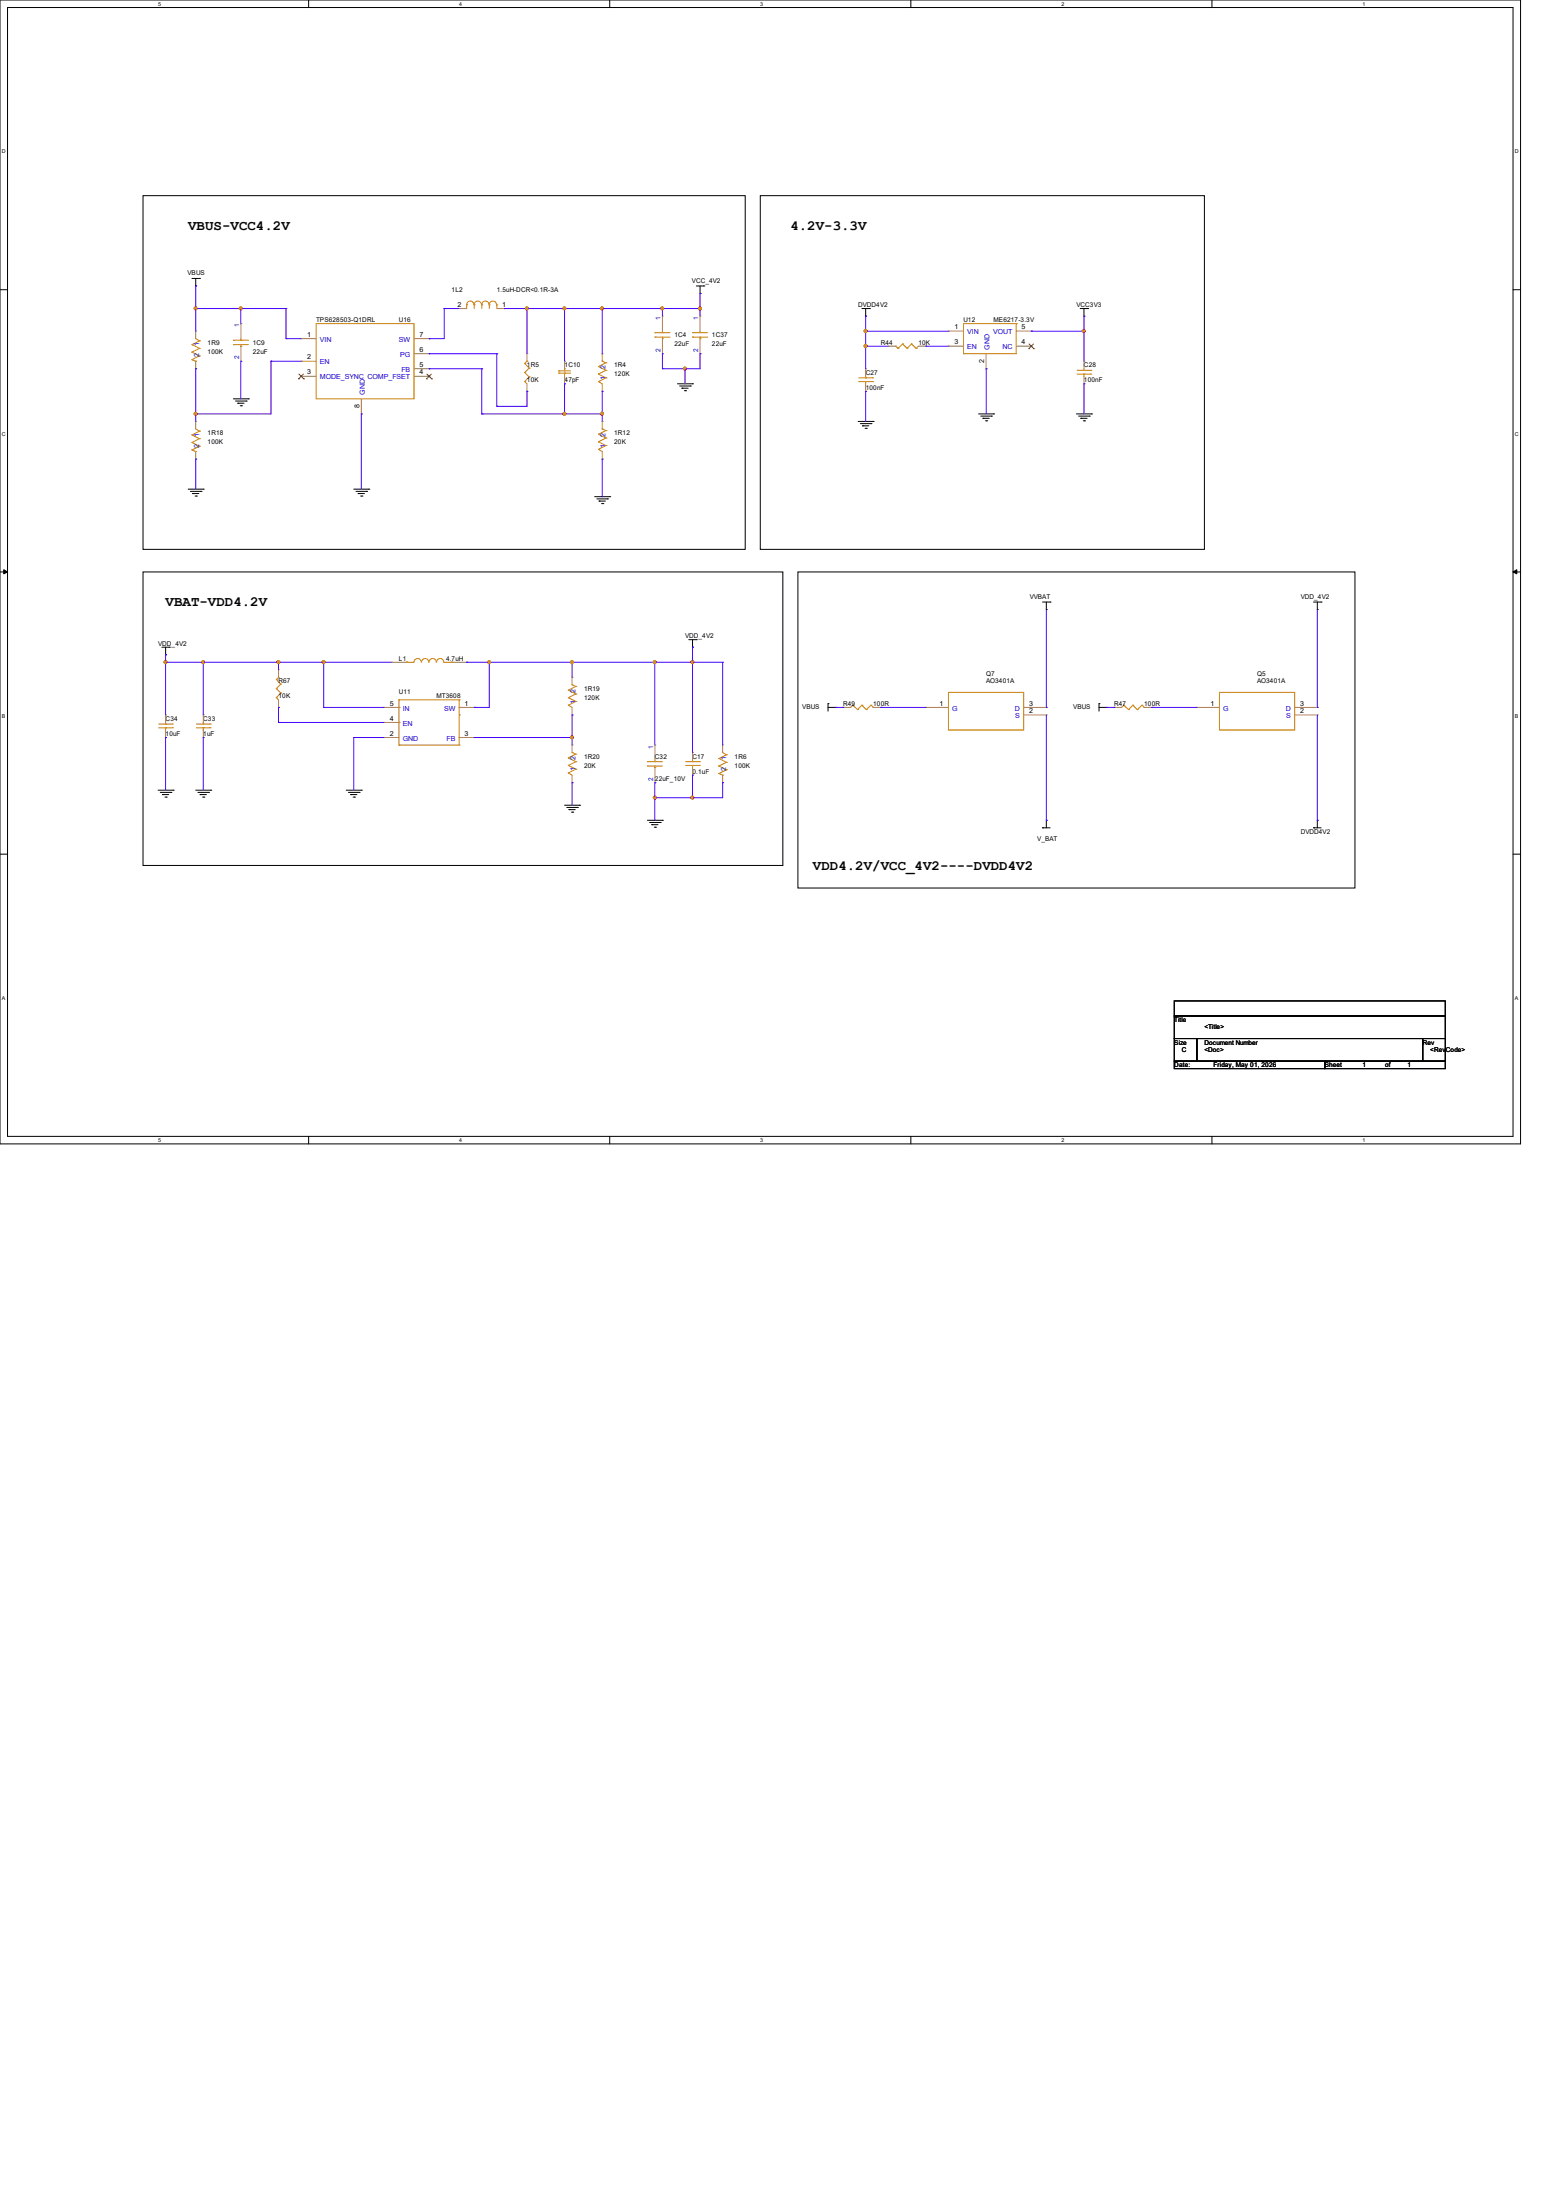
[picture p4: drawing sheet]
<svg xmlns="http://www.w3.org/2000/svg" width="210mm" height="297mm" viewBox="0 0 210 297" stroke-linecap="round" stroke-linejoin="round" font-family="sans-serif">
<path d="M0 0h205.2v154.4h-205.2zM1 1h203.2v152.4h-203.2z" fill="none" stroke="#000" stroke-width=".13"/>
<g fill="#fff">
<path d="M21.3 .1h.4v.8h-.4z"/>
<path d="M21.3 153.5h.4v.8h-.4z"/>
</g>
<path d="M41.7 0v1M41.7 153.4v1" fill="none" stroke="#000" stroke-width=".13"/>
<g fill="#fff">
<path d="M62 .1h.4v.8h-.4z"/>
<path d="M62 153.5h.4v.8h-.4z"/>
</g>
<path d="M82.3 0v1M82.3 153.4v1" fill="none" stroke="#000" stroke-width=".13"/>
<g fill="#fff">
<path d="M102.6 .1h.4v.8h-.4z"/>
<path d="M102.6 153.5h.4v.8h-.4z"/>
</g>
<path d="M122.9 0v1M122.9 153.4v1" fill="none" stroke="#000" stroke-width=".13"/>
<g fill="#fff">
<path d="M143.3 .1h.3v.8h-.3z"/>
<path d="M143.3 153.5h.3v.8h-.3z"/>
</g>
<path d="M163.6 0v1M163.6 153.4v1" fill="none" stroke="#000" stroke-width=".13"/>
<g fill="#fff">
<path d="M183.9 .1h.4v.8h-.4z"/>
<path d="M183.9 153.5h.4v.8h-.4z"/>
<path d="M.3 20.1h.5v.8h-.5z"/>
<path d="M204.5 20.1h.5v.8h-.5z"/>
<path d="M.3 58.2h.5v.8h-.5z"/>
<path d="M204.5 58.2h.5v.8h-.5z"/>
</g>
<path d="M0 39.1h1M204.2 39.1h1" fill="none" stroke="#000" stroke-width=".13"/>
<g fill="#fff">
<path d="M.3 96.3h.4v.8h-.4z"/>
<path d="M204.5 96.3h.4v.8h-.4z"/>
</g>
<path d="M0 77.2h1M204.2 77.2h1" fill="none" stroke="#000" stroke-width=".13"/>
<path d="M.5 76.9l.5 .3-.5 .3zM204.2 77.2l.5-.3v.6z" fill="#000" stroke="#000" stroke-width=".13"/>
<g fill="#fff">
<path d="M.3 134.4h.4v.8h-.4z"/>
<path d="M204.5 134.4h.4v.8h-.4z"/>
</g>
<g fill="none" stroke="#000" stroke-width=".13">
<path d="M19.3 26.4h81.3v47.8h-81.3zM25.9 37.6h1M26.4 38.6h.1M26.4 37.6v1M26.9 37.6h.1M94 38.6h1M94.5 39.6h.1M94.5 38.6v1M95 38.6h.1M102.6 26.4h60v47.8h-60zM31.5 53.8h2M31.8 54.1h1.4"/>
<path d="M32.1 54.4h.1M32.1 54.4h.8M32.4 54.8h.2M32.6 54.8h.1M33.2 54.1h.1M33.5 53.8h.1M91.4 51.8h2.1M91.7 52.1h1.5M92 52.4h.1M92 52.4h.9M92.4 52.7h.1M92.5 52.7h.1"/>
<path d="M93.2 52.1h.1M93.5 51.8h.1M115.8 56.9h2.1M116.1 57.2h1.5M116.3 41.7h1M116.4 57.5h.1M116.4 57.5h.9M116.8 57.8h.1M116.8 42.7h.1M116.8 41.7v1M116.9 57.8h.1M117.3 41.7h.1"/>
<path d="M117.6 57.2h.1M117.9 56.9h.1M132.1 55.9h2M132.4 56.2h1.4M132.7 56.5h.1M132.7 56.5h.8M133 56.8h.2M133.2 56.8h.1M133.8 56.2h.1M134.1 55.9h.1M145.3 55.9h2M145.6 56.2h1.4"/>
<path d="M145.8 41.7h1M145.9 56.5h.1M145.9 56.5h.8M146.2 56.8h.2M146.3 42.7h.1M146.3 41.7v1M146.4 56.8h.1M146.8 41.7h.1M147 56.2h.1M147.3 55.9h.1M19.3 77.2h86.4v39.6h-86.4zM25.4 66h2"/>
<path d="M25.7 66.3h1.4M26 66.6h.1M26 66.6h.8M26.3 67h.2M26.5 67h.1M27.1 66.3h.1M27.4 66h.1M47.8 66h2M48 66.3h1.5M48.3 66.6h.1M48.3 66.6h.9M48.7 67h.2"/>
<path d="M48.9 67h.1M49.5 66.3h.1M49.8 66h.1M80.3 67.1h2M80.6 67.4h1.4M80.9 67.6h.1M80.9 67.6h.8M81.2 68h.2M81.4 68h.1M82 67.4h.1M82.3 67.1h.1M107.7 77.2h75.2v42.7h-75.2z"/>
<path d="M21.8 87.4h1.1M22.4 88.4h.1M22.4 87.4v1M22.9 87.4h.1M93 86.4h1M93.5 87.4h.1M93.5 86.4v1M94 86.4h.1M111.8 95h.1M111.8 95.5h1M111.8 95v1M112.8 95.5h.1"/>
<path d="M140.7 81.3h1M141.2 82.3h.1M141.2 81.3v1M141.7 81.3h.1M148.3 95h.1M148.3 95.5h1.1M148.3 95v1M149.4 95.5h.1M177.3 81.3h1M177.8 82.3h.1M177.8 81.3v1M178.3 81.3h.1"/>
<path d="M0 115.3h1M21.3 106.7h2.1M21.6 107h1.5M21.9 107.3h.1M21.9 107.3h.9M22.3 107.6h.1M22.4 107.6h.1M23.1 107h.1M23.4 106.7h.1M26.4 106.7h2M26.7 107h1.5M27 107.3h.1"/>
<path d="M27 107.3h.9M27.3 107.6h.2M27.5 107.6h.1M28.2 107h.1M28.4 106.7h.1M46.7 106.7h2.1M47 107h1.5M47.3 107.3h.1M47.3 107.3h.9M47.7 107.6h.1M47.8 107.6h.1M48.5 107h.1"/>
<path d="M48.8 106.7h.1M76.2 108.7h2M76.5 109h1.4M76.8 109.3h.1M76.8 109.3h.8M77.1 109.6h.2M77.3 109.6h.1M77.9 109h.1M78.2 108.7h.1M87.4 110.7h2M87.7 111h1.4M88 111.3h.1"/>
<path d="M88 111.3h.8M88.3 111.7h.2M88.5 111.7h.1M89.1 111h.1M89.4 110.7h.1M140.7 111.8h.1M140.7 111.8h1M141.2 110.7h.1M141.2 110.7v1.1M177.3 111.8h.1M177.3 111.8h1M177.8 110.7h.1"/>
<path d="M177.8 110.7v1.1M204.2 115.3h1M158.5 135.1h36.6v2.1h-36.6zM158.5 137.2h36.6v3h-36.6zM158.5 140.2h3v3.1h-3zM158.5 143.3h20.3v1h-20.3zM161.5 140.2h30.5v3.1h-30.5zM178.8 143.3h16.3v1h-16.3zM192 140.2h3.1v3.1h-3.1z"/>
</g>
<g fill="none" stroke="#cc8006" stroke-width=".13">
<path d="M25.9 46.5h.1M25.9 47.5h.1M25.9 48.6h.1M25.9 58.7h.1M25.9 59.7h.1M25.9 46.5l1 .5M25.9 47.5l1 .5M25.9 48.6l.5 .2M25.9 58.7l1 .5M25.9 59.7l1 .5M26.4 48.8h.1M26.4 45.7l.5 .3"/>
<path d="M26.4 57.9l.5 .3M26.9 47h.1M26.9 48h.1M26.9 46h.1M26.9 59.2h.1M26.9 58.2h.1M26.9 46l-1 .5M26.9 47l-1 .5M26.9 48l-1 .6M26.9 58.2l-1 .5M26.9 59.2l-1 .5M31.5 45.9h.1"/>
<path d="M31.5 46.5h.1M31.5 45.9h2M31.5 46.5h2M32.5 45.9h.1M32.5 46.7h.1M32.5 45.7v.2M32.5 46.5v.2M42.7 43.7h13.2v10.1h-13.2zM63 41.1h.1M63 41.1v.6M64 41.1a.49 .49 0 0 0-.5-.5 .49 .49 0 0 0-.5 .5M64 41.1h.1"/>
<path d="M64 41.1v.6M65 41.1a.49 .49 0 0 0-.5-.5 .49 .49 0 0 0-.5 .5M65 41.1h.1M65 41.1v.6M66 41.1a.49 .49 0 0 0-.5-.5 .49 .49 0 0 0-.5 .5M66 41.1h.1M66 41.1v.6M67 41.1a.49 .49 0 0 0-.5-.5 .49 .49 0 0 0-.5 .5M67.1 41.1h.1M67.1 41.1v.6M70.8 51.5h.1M70.8 50.3h.1"/>
<path d="M70.8 49.1h.1M70.8 51.5l.3 .3M70.8 50.3l.6 .6M70.8 49.1l.6 .6M71.1 48.8h.1M71.1 48.8l-.3 .3M71.4 50.9h.1M71.4 49.7h.1M71.4 50.9l-.6 .6M71.4 49.7l-.6 .6M75.4 50.4h.1M75.4 50.1h.1"/>
<path d="M75.4 50.4h1.6M75.4 50.1h1.6M76.2 49.8h.1M76.2 50.4h.1M76.2 49.8v.3M76.2 50.4v.4M80.8 50.5h.1M80.8 49.5h.1M80.8 51.5h.1M80.8 59.6h.1M80.8 58.6h.1M80.8 50.5l1 .5"/>
<path d="M80.8 49.5l1 .5M80.8 51.5l.5 .3M80.8 59.6l1 .6M80.8 58.6l1 .5M81.3 48.8h.1M81.3 57.9h.1M81.3 48.8l.5 .2M81.3 57.9l.5 .2M81.8 51h.1M81.8 50h.1M81.8 49h.1M81.8 59.1h.1"/>
<path d="M81.8 58.1h.1M81.8 51l-1 .5M81.8 50l-1 .5M81.8 49l-1 .5M81.8 59.1l-1 .5M81.8 58.1l-1 .5M88.4 44.9h.1M88.4 45.5h.1M88.4 44.9h2M88.4 45.5h2M89.4 44.9h.1M89.4 45.7h.1"/>
<path d="M89.4 44.7v.2M89.4 45.5v.2M93.5 44.9h.1M93.5 45.5h.1M93.5 44.9h2M93.5 45.5h2M94.5 44.9h.1M94.5 45.7h.1M94.5 44.7v.2M94.5 45.5v.2M115.9 51.5h1.9M115.9 51h1.9"/>
<path d="M116.8 51h.1M116.8 51.5h.1M116.8 50.8v.2M116.8 51.5v.3M117.8 51.5h.1M117.8 51h.1M120.9 46.7h.1M120.9 46.7l.3 .3M121.2 47h.1M121.8 46.4h.1M121.8 46.4l.6 .6M121.8 46.4l-.6 .6"/>
<path d="M122.4 47h.1M123 46.4h.1M123 46.4l.7 .6M123 46.4l-.6 .6M123.7 47h.1M124 46.7l-.3 .3M130 47.8h.1M137.2 43.7h.1M137.2 43.7h-7.2v4.1M137.2 43.7v4.1h-7.2M145.4 50.5h1.8M145.4 50h1.8"/>
<path d="M146.3 50h.1M146.3 50.5h.1M146.3 49.8v.2M146.3 50.5v.3M147.2 50.5h.1M147.2 50h.1M25.9 60.7h.1M25.9 60.7l.5 .3M26.4 61h.1M26.9 60.2h.1M26.9 60.2l-1 .5M80.8 60.7h.1"/>
<path d="M80.8 60.7l.5 .3M81.8 60.2h.1M81.8 60.2l-1 .5M21.4 98.3h1.9M21.4 97.7h1.9M22.4 97.7h.1M22.4 98.3h.1M22.4 97.5v.2M22.4 98.3v.3M23.3 98.3h.1M23.3 97.7h.1M26.5 98.3h1.9"/>
<path d="M26.5 97.7h1.9M27.4 97.7h.1M27.4 98.3h.1M27.4 97.5v.2M27.4 98.3v.3M28.4 98.3h.1M28.4 97.7h.1M37.3 94.2h.1M37.3 93h.1M37.3 91.7h.1M37.3 94.2l.3 .3M37.3 93l.6 .6"/>
<path d="M37.3 91.7l.6 .7M37.6 91.4h.1M37.6 91.4l-.3 .3M37.9 93.6h.1M37.9 92.4h.1M37.9 93.6l-.6 .6M37.9 92.4l-.6 .6M53.8 94.5h.1M53.8 97.5h.1M53.8 95.5h.1M53.8 94.5v6.1M53.8 94.5h8.2"/>
<path d="M54.9 89.4h.1M56.9 89.4a.49 .49 0 0 0-.5-.5 .49 .49 0 0 0-.5 .5h-1M57.9 89.4a.49 .49 0 0 0-.5-.5 .49 .49 0 0 0-.5 .5M58.9 89.4a.49 .49 0 0 0-.5-.5 .49 .49 0 0 0-.5 .5M59.9 89.4a.49 .49 0 0 0-.5-.5 .49 .49 0 0 0-.5 .5M59.9 89.4h1.1M61 89.4h.1M62 94.5h.1M62 95.5h.1M62 99.6h.1M62 96.5h.1M62 94.5v6.1"/>
<path d="M76.7 94.2h.1M76.7 93.2h.1M76.7 95.2h.1M76.7 94.2l1 .5M76.7 93.2l1 .5M76.7 95.2l.5 .3M77.2 92.5h.1M77.2 92.5l.5 .2M77.7 94.7h.1M77.7 93.7h.1M77.7 92.7h.1M77.7 94.7l-1 .5"/>
<path d="M77.7 93.7l-1 .5M77.7 92.7l-1 .5M115.1 95.2h.1M115.1 95.2l-.3 .3M115.1 95.2l.6 .6M115.7 95.8h.1M116.3 95.2h.1M116.3 95.2l-.6 .6M116.3 95.2l.6 .6M116.9 95.8h.1M117.6 95.2h.1M117.6 95.2l-.7 .6"/>
<path d="M117.6 95.2l.3 .3M117.9 95.5h.1M128 93.5h10.2v5.1h-10.2zM151.7 95.2h.1M151.7 95.2l-.3 .3M151.7 95.2l.6 .6M152.3 95.8h.1M152.9 95.2h.1M152.9 95.2l-.6 .6M152.9 95.2l.6 .6M153.5 95.8h.1M154.1 95.2h.1"/>
<path d="M154.1 95.2l-.6 .6M154.1 95.2l.3 .3M154.4 95.5h.1M164.6 93.5h10.2v5.1h-10.2zM53.8 100.6h.1M53.8 100.6h8.2M62 100.6h.1M76.7 103.3h.1M76.7 102.3h.1M76.7 104.4h.1M76.7 103.3l1 .5M76.7 102.3l1 .5"/>
<path d="M76.7 104.4l.5 .2M77.2 101.6h.1M77.2 101.6l.5 .2M77.7 103.8h.1M77.7 102.8h.1M77.7 101.8h.1M77.7 103.8l-1 .6M77.7 102.8l-1 .5M77.7 101.8l-1 .5M87.4 102.8h.1M87.4 103.4h.1M87.4 102.8h2"/>
<path d="M87.4 103.4h2M88.4 102.8h.1M88.4 103.6h.1M88.4 102.6v.2M88.4 103.4v.2M92.5 102.8h1.9M92.5 103.3h1.9M93.5 102.8h.1M93.5 103.3h.1M93.5 102.6v.2M93.5 103.3v.3M94.4 103.3h.1"/>
<path d="M94.4 102.8h.1M97 102.4h.1M97 103.4h.1M97 104.4h.1M97 102.4l1 .5M97 103.4l1 .5M97 104.4l.5 .2M97.5 104.6h.1M97.5 101.6l.5 .3M98 102.9h.1M98 103.9h.1M98 101.9h.1"/>
<path d="M98 101.9l-1 .5M98 102.9l-1 .5M98 103.9l-1 .5"/>
</g>
<g fill="none" stroke="#a84" stroke-width=".13">
<path d="M26.4 44.7h.1M26.4 49.8h.1M26.4 56.9h.1M26.4 44.7v1M26.4 48.8v1M26.4 56.9v1M32.5 43.7h.1M32.5 48.8h.1M32.5 43.7v2M32.5 46.7v2.1M40.6 45.7h.1M40.6 48.8h.1"/>
<path d="M40.6 50.8h.1M40.6 45.7h2.1M40.6 48.8h2.1M40.6 50.8h2.1M48.8 55.9h.1M48.8 53.8v2.1M55.9 45.7h2M55.9 50.8h2M55.9 49.8h2M55.9 47.8h2M57.9 50.8h.1M57.9 49.8h.1"/>
<path d="M57.9 47.8h.1M57.9 45.7h.1M62 41.7h.1M62 41.7h1M67.1 41.7h1M68.1 41.7h.1M71.1 52.8h.1M71.1 47.8h.1M71.1 47.8v1M71.1 51.8v1M76.2 51.8h.1M76.2 48.8h.1"/>
<path d="M76.2 48.8v1M76.2 50.8v1M81.3 52.8h.1M81.3 47.8h.1M81.3 56.9h.1M81.3 47.8v1M81.3 51.8v1M81.3 56.9v1M89.4 42.7h.1M89.4 47.8h.1M89.4 42.7v2M89.4 45.7v2.1"/>
<path d="M94.5 42.7h.1M94.5 47.8h.1M94.5 42.7v2M94.5 45.7v2.1M116.8 49.8h.1M116.8 52.8h.1M116.8 49.8v1M116.8 51.8v1M119.9 46.7h.1M119.9 46.7h1M124 46.7h1M125 46.7h.1"/>
<path d="M128 44.7h.1M128 46.7h.1M128 46.7h2M128 44.7h2M133.1 49.8h.1M133.1 47.8v2M137.2 46.7h2M137.2 44.7h2M139.2 46.7h.1M139.2 44.7h.1M146.3 48.8h.1M146.3 51.8h.1"/>
<path d="M146.3 48.8v1M146.3 50.8v1M26.4 62h.1M26.4 61v1M81.3 62h.1M81.3 61v1M22.4 96.5h.1M22.4 99.6h.1M22.4 96.5v1M22.4 98.6v1M27.4 96.5h.1M27.4 99.6h.1"/>
<path d="M27.4 96.5v1M27.4 98.6v1M37.6 95.5h.1M37.6 90.4h.1M37.6 90.4v1M37.6 94.5v1M51.8 99.6h.1M51.8 97.5h.1M51.8 95.5h.1M51.8 95.5h2M51.8 99.6h2M51.8 97.5h2"/>
<path d="M52.8 89.4h.1M52.8 89.4h2.1M61 89.4h2M62 95.5h2M62 99.6h2M63 89.4h.1M64 95.5h.1M64 99.6h.1M77.2 96.5h.1M77.2 91.4h.1M77.2 91.4v1.1M77.2 95.5v1"/>
<path d="M113.8 95.5h.1M113.8 95.5h1M117.9 95.5h1M118.9 95.5h.1M125 95.5h.1M125 95.5h3M138.2 95.5h3M138.2 96.5h3M141.2 96.5h.1M141.2 95.5h.1M150.4 95.5h.1M150.4 95.5h1"/>
<path d="M154.4 95.5h1M155.4 95.5h.1M161.5 95.5h.1M161.5 95.5h3.1M174.8 95.5h3M174.8 96.5h3M177.8 96.5h.1M177.8 95.5h.1M77.2 105.7h.1M77.2 100.6h.1M77.2 100.6v1M77.2 104.6v1.1"/>
<path d="M88.4 100.6h.1M88.4 105.7h.1M88.4 100.6v2M88.4 103.6v2.1M93.5 101.6h.1M93.5 104.6h.1M93.5 101.6v1M93.5 103.6v1M97.5 100.6h.1M97.5 105.7h.1M97.5 100.6v1M97.5 104.6v1.1"/>
</g>
<path d="M40.3 51.1h.1M40.3 50.5l.7 .6M40.9 50.5l-.6 .6M41 51.1h.1M57.6 51.1h.1M57.6 50.5l.7 .6M58.2 50.5l-.6 .6M58.3 51.1h.1M138.9 47.1h.1M138.9 46.4l.6 .7M139.5 46.4l-.6 .7M139.5 47.1h.1" fill="none" stroke="#804000" stroke-width=".13"/>
<g fill="none" stroke="#4200ff" stroke-width=".13">
<path d="M26.4 38.6h.1M26.4 38.6v6.1M94.5 39.6h.1M94.5 39.6v3.1M26.4 41.7h.1M26.4 49.8h.1M26.4 55.9h.1M26.4 41.7h12.2M26.4 49.8v7.1M32.5 41.7h.1M32.5 48.8h.1M32.5 41.7v2"/>
<path d="M32.5 48.8v5M36.6 48.8h.1M36.6 48.8h4M36.6 48.8v7.1h-10.2M38.6 45.7h.1M38.6 41.7h.1M38.6 45.7h2M38.6 41.7v4M48.8 55.9h.1M48.8 55.9v10.1M57.9 45.7h.1M57.9 49.8h.1"/>
<path d="M57.9 47.8h.1M57.9 49.8h7.1M57.9 47.8h9.2M59.9 41.7h.1M59.9 41.7v4h-2M59.9 41.7h2.1M65 49.8h.1M65 55.9h.1M65 55.9h16.3M65 49.8v6.1M67.1 54.9h.1M67.1 47.8h.1"/>
<path d="M67.1 47.8v7.1M68.1 41.7h.1M68.1 41.7h26.4M71.1 41.7h.1M71.1 52.8h.1M71.1 41.7v6.1M71.1 52.8v2.1h-4M76.2 41.7h.1M76.2 51.8h.1M76.2 55.9h.1M76.2 41.7v7.1M76.2 51.8v4.1"/>
<path d="M81.3 41.7h.1M81.3 52.8h.1M81.3 55.9h.1M81.3 41.7v6.1M81.3 52.8v4.1M89.4 41.7h.1M89.4 47.8h.1M89.4 49.8h.1M89.4 41.7v1M89.4 47.8v2M92.5 49.8h.1M92.5 49.8v2"/>
<path d="M94.5 41.7h.1M94.5 47.8h.1M94.5 47.8v2h-5.1M116.8 44.7h.1M116.8 46.7h.1M116.8 42.7h.1M116.8 52.8h.1M116.8 44.7h11.2M116.8 46.7h3.1M116.8 42.7v7.1M116.8 52.8v4.1M125 46.7h.1"/>
<path d="M125 46.7h3M133.1 49.8h.1M133.1 49.8v6.1M139.2 44.7h.1M139.2 44.7h7.1M146.3 51.8h.1M146.3 42.7h.1M146.3 44.7h.1M146.3 42.7v6.1M146.3 51.8v4.1M26.4 62h.1M26.4 62v4"/>
<path d="M81.3 62h.1M81.3 62v5.1M22.4 89.4h.1M22.4 99.6h.1M22.4 88.4h.1M22.4 89.4h30.4M22.4 88.4v8.1M22.4 99.6v7.1M27.4 89.4h.1M27.4 99.6h.1M27.4 89.4v7.1M27.4 99.6v7.1"/>
<path d="M37.6 97.5h.1M37.6 95.5h.1M37.6 89.4h.1M37.6 97.5h14.2M37.6 89.4v1M37.6 95.5v2M43.7 95.5h.1M43.7 89.4h.1M43.7 95.5h8.1M43.7 89.4v6.1M47.8 99.6h.1M47.8 99.6h4"/>
<path d="M47.8 99.6v7.1M63 89.4h.1M63 89.4h34.5M64 95.5h.1M64 99.6h.1M64 99.6h13.2M66 89.4h.1M66 89.4v6.1h-2M77.2 96.5h.1M77.2 99.6h.1M77.2 89.4h.1M77.2 89.4v2"/>
<path d="M77.2 96.5v4.1M88.4 89.4h.1M88.4 89.4v11.2M93.5 89.4h.1M93.5 87.4h.1M93.5 87.4v14.2M97.5 89.4h.1M97.5 89.4v11.2M112.8 95.5h1M113.8 95.5h.1M118.9 95.5h.1M118.9 95.5h6.1"/>
<path d="M141.2 95.5h.1M141.2 82.3v13.2M141.2 96.5v14.2M149.4 95.5h1M150.4 95.5h.1M155.4 95.5h.1M155.4 95.5h6.1M177.8 95.5h.1M177.8 82.3v13.2M177.8 96.5v14.2M77.2 105.7h.1M77.2 105.7v3"/>
<path d="M88.4 107.7h.1M88.4 105.7h.1M88.4 105.7v5M93.5 104.6h.1M93.5 107.7h.1M93.5 104.6v3.1M97.5 105.7h.1M97.5 105.7v2h-9.1M141.2 110.7h.1M177.8 110.7h.1"/>
</g>
<g fill="#f00" stroke="#f00" stroke-width=".13">
<circle cx="32.5" cy="41.6" r=".19"/>
<circle cx="26.4" cy="41.6" r=".19"/>
<circle cx="26.4" cy="55.9" r=".19"/>
<circle cx="94.5" cy="41.6" r=".19"/>
<circle cx="89.4" cy="41.6" r=".19"/>
<circle cx="92.4" cy="49.8" r=".19"/>
<circle cx="71.1" cy="41.6" r=".19"/>
<circle cx="81.3" cy="41.6" r=".19"/>
<circle cx="76.2" cy="41.6" r=".19"/>
<circle cx="81.3" cy="55.9" r=".19"/>
<circle cx="76.2" cy="55.9" r=".19"/>
<circle cx="146.3" cy="44.7" r=".19"/>
<circle cx="116.8" cy="46.7" r=".19"/>
<circle cx="116.8" cy="44.7" r=".19"/>
<circle cx="27.4" cy="89.4" r=".19"/>
<circle cx="22.3" cy="89.4" r=".19"/>
<circle cx="66" cy="89.4" r=".19"/>
<circle cx="43.7" cy="89.4" r=".19"/>
<circle cx="37.6" cy="89.4" r=".19"/>
<circle cx="77.2" cy="99.5" r=".19"/>
<circle cx="77.2" cy="89.4" r=".19"/>
<circle cx="88.4" cy="107.7" r=".19"/>
<circle cx="93.5" cy="107.7" r=".19"/>
<circle cx="93.5" cy="89.4" r=".19"/>
<circle cx="88.4" cy="89.4" r=".19"/>
</g>
<g font-size="1.9">
<text x="25.4" y="31.1">VBUS-VCC4.2V</text>
<text x="106.7" y="31.1">4.2V-3.3V</text>
<text x="22.4" y="81.9">VBAT-VDD4.2V</text>
<text x="109.7" y="117.4">VDD4.2V/VCC_4V2----DVDD4V2</text>
</g>
<g font-size=".9">
<text x="25.3" y="37.2">VBUS</text>
<text x="61" y="39.4">1L2</text>
<text x="61.8" y="41.4">2</text>
<text x="67.1" y="39.4">1.5uH-DCR&lt;0.1R-3A</text>
<text x="67.8" y="41.4">1</text>
<text x="93.4" y="38.2">VCC_4V2</text>
<text x="115.8" y="41.4">DVDD4V2</text>
<text x="145.3" y="41.4">VCC3V3</text>
<text x="28" y="47.8">100K</text>
<text x="28" y="46.5">1R9</text>
<text x="34.1" y="46.5">1C9</text>
<text x="34.1" y="47.8">22uF</text>
<text x="41.4" y="45.5">1</text>
<text x="42.7" y="43.5">TPS628503-Q1DRL</text>
<text x="53.8" y="43.5">U16</text>
<text x="56.6" y="47.5">6</text>
<text x="56.6" y="45.5">7</text>
<text x="91" y="45.5">1C4</text>
<text x="91" y="46.7">22uF</text>
<text x="96.1" y="45.5">1C37</text>
<text x="96.1" y="46.7">22uF</text>
<text x="118.9" y="46.5">R44</text>
<text x="124" y="46.5">10K</text>
<text x="128.8" y="44.4">1</text>
<text x="128.8" y="46.5">3</text>
<text x="130.1" y="43.5">U12</text>
<text x="134.1" y="43.5">ME6217-3.3V</text>
<text x="137.9" y="46.5">4</text>
<text x="137.9" y="44.4">5</text>
<text x="41.4" y="48.5">2</text>
<text x="41.4" y="50.5">3</text>
<text x="56.6" y="50.5">4</text>
<text x="56.6" y="49.5">5</text>
<text x="71.1" y="49.6">1R5</text>
<text x="71.1" y="51.6">10K</text>
<text x="76.2" y="51.6">47pF</text>
<text x="76.2" y="49.6">1C10</text>
<text x="82.9" y="50.8">120K</text>
<text x="82.9" y="49.6">1R4</text>
<text x="116.8" y="50.6">C27</text>
<text x="116.8" y="52.6">100nF</text>
<text x="132.8" y="49" transform="rotate(-90 132.8 49)">2</text>
<text x="146.3" y="49.6">C28</text>
<text x="146.3" y="51.6">100nF</text>
<text x="28" y="59.9">100K</text>
<text x="28" y="58.7">1R18</text>
<text x="48.5" y="55.1" transform="rotate(-90 48.5 55.1)">8</text>
<text x="82.9" y="59.9">20K</text>
<text x="82.9" y="58.7">1R12</text>
<text x="139" y="80.9">VVBAT</text>
<text x="175.6" y="80.9">VDD_4V2</text>
<text x="21.3" y="87.2">VDD_4V2</text>
<text x="53.8" y="89.2">L1</text>
<text x="60.2" y="89.2">4.7uH</text>
<text x="92.5" y="86.1">VDD_4V2</text>
<text x="37.6" y="92.2">R67</text>
<text x="37.6" y="94.3">10K</text>
<text x="52.6" y="95.2">5</text>
<text x="53.8" y="93.7">U11</text>
<text x="58.9" y="94.3">MT3608</text>
<text x="62.7" y="95.2">1</text>
<text x="78.8" y="94.5">120K</text>
<text x="78.8" y="93.3">1R19</text>
<text x="108.3" y="95.7">VBUS</text>
<text x="113.8" y="95.3">R49</text>
<text x="117.9" y="95.3">100R</text>
<text x="126.8" y="95.2">1</text>
<text x="133.1" y="91.2">Q7</text>
<text x="133.1" y="92.2">AO3401A</text>
<text x="138.9" y="95.2">3</text>
<text x="144.9" y="95.7">VBUS</text>
<text x="150.4" y="95.3">R47</text>
<text x="154.4" y="95.3">100R</text>
<text x="163.4" y="95.2">1</text>
<text x="169.7" y="91.2">Q5</text>
<text x="169.7" y="92.2">AO3401A</text>
<text x="175.5" y="95.2">3</text>
<text x="22.4" y="97.3">C34</text>
<text x="22.4" y="99.4">10uF</text>
<text x="27.4" y="97.3">C33</text>
<text x="27.4" y="99.4">1uF</text>
<text x="52.6" y="99.3">2</text>
<text x="52.6" y="97.3">4</text>
<text x="62.7" y="99.3">3</text>
<text x="138.9" y="96.3">2</text>
<text x="175.5" y="96.3">2</text>
<text x="78.8" y="103.6">20K</text>
<text x="78.8" y="102.4">1R20</text>
<text x="88.4" y="102.4">C32</text>
<text x="88.4" y="105.5">22uF_10V</text>
<text x="93.5" y="102.4">C17</text>
<text x="93.5" y="104.4">0.1uF</text>
<text x="99.1" y="103.6">100K</text>
<text x="99.1" y="102.4">1R6</text>
<text x="140" y="113.6">V_BAT</text>
<text x="175.6" y="112.6">DVDD4V2</text>
<text x="158.5" y="138">Title</text>
<text x="158.5" y="141">Size</text>
<text x="159.5" y="142">C</text>
<text x="162.6" y="142">&lt;Doc&gt;</text>
<text x="162.6" y="139">&lt;Title&gt;</text>
<text x="162.6" y="141">Document Number</text>
<text x="192" y="141">Rev</text>
<text x="193" y="142">&lt;RevCode&gt;</text>
<text x="158.5" y="144.1">Date:</text>
<text x="163.8" y="144.1">Friday, May 01, 2026</text>
<text x="178.8" y="144.1">Sheet</text>
<text x="183.9" y="144.1">1</text>
<text x="186.9" y="144.1">of</text>
<text x="190" y="144.1">1</text>
</g>
<g font-size=".9" fill="#00c">
<text x="26.9" y="46.8" transform="rotate(-90 26.9 46.8)">1</text>
<text x="32.3" y="44.2" transform="rotate(-90 32.3 44.2)">1</text>
<text x="43.2" y="46.1">VIN</text>
<text x="53.8" y="46.1">SW</text>
<text x="89.2" y="47.5" transform="rotate(-90 89.2 47.5)">2</text>
<text x="89.2" y="43.2" transform="rotate(-90 89.2 43.2)">1</text>
<text x="94.2" y="47.5" transform="rotate(-90 94.2 47.5)">2</text>
<text x="94.2" y="43.2" transform="rotate(-90 94.2 43.2)">1</text>
<text x="130.6" y="45.1">VIN</text>
<text x="130.6" y="47.2">EN</text>
<text x="133.6" y="47.2" transform="rotate(-90 133.6 47.2)">GND</text>
<text x="134" y="45.1">VOUT</text>
<text x="135.3" y="47.2">NC</text>
<text x="26.9" y="48.3" transform="rotate(-90 26.9 48.3)">2</text>
<text x="32.3" y="48.5" transform="rotate(-90 32.3 48.5)">2</text>
<text x="43.2" y="49.2">EN</text>
<text x="43.2" y="51.2">MODE_SYNC COMP_FSET</text>
<text x="49.2" y="53.3" transform="rotate(-90 49.2 53.3)">GND</text>
<text x="54" y="48.2">PG</text>
<text x="54.2" y="50.2">FB</text>
<text x="81.7" y="51.3" transform="rotate(-90 81.7 51.3)">1</text>
<text x="81.7" y="49.8" transform="rotate(-90 81.7 49.8)">2</text>
<text x="26.9" y="59" transform="rotate(-90 26.9 59)">1</text>
<text x="81.7" y="59" transform="rotate(-90 81.7 59)">2</text>
<text x="26.9" y="60.5" transform="rotate(-90 26.9 60.5)">2</text>
<text x="81.7" y="60.5" transform="rotate(-90 81.7 60.5)">1</text>
<text x="54.4" y="95.9">IN</text>
<text x="59.9" y="95.9">SW</text>
<text x="77.7" y="95" transform="rotate(-90 77.7 95)">1</text>
<text x="77.7" y="93.5" transform="rotate(-90 77.7 93.5)">2</text>
<text x="128.5" y="95.9">G</text>
<text x="137" y="95.9">D</text>
<text x="165.1" y="95.9">G</text>
<text x="173.6" y="95.9">D</text>
<text x="54.4" y="100">GND</text>
<text x="54.4" y="98">EN</text>
<text x="60.3" y="100">FB</text>
<text x="88.1" y="101.1" transform="rotate(-90 88.1 101.1)">1</text>
<text x="137" y="96.9">S</text>
<text x="173.6" y="96.9">S</text>
<text x="77.7" y="104.1" transform="rotate(-90 77.7 104.1)">1</text>
<text x="77.7" y="102.7" transform="rotate(-90 77.7 102.7)">2</text>
<text x="88.1" y="105.4" transform="rotate(-90 88.1 105.4)">2</text>
<text x="98" y="104.1" transform="rotate(-90 98 104.1)">2</text>
<text x="98" y="102.7" transform="rotate(-90 98 102.7)">1</text>
</g>
<g font-size=".7">
<text x="21.3" y=".8">5</text>
<text x="62" y=".8">4</text>
<text x="102.6" y=".8">3</text>
<text x="143.3" y=".8">2</text>
<text x="183.9" y=".8">1</text>
<text x=".3" y="20.7">D</text>
<text x="204.5" y="20.7">D</text>
<text x=".3" y="58.8">C</text>
<text x="204.5" y="58.8">C</text>
<text x=".3" y="96.9">B</text>
<text x="204.5" y="96.9">B</text>
<text x=".3" y="135">A</text>
<text x="204.5" y="135">A</text>
<text x="21.3" y="154.2">5</text>
<text x="62" y="154.2">4</text>
<text x="102.6" y="154.2">3</text>
<text x="143.3" y="154.2">2</text>
<text x="183.9" y="154.2">1</text>
</g>
</svg>
